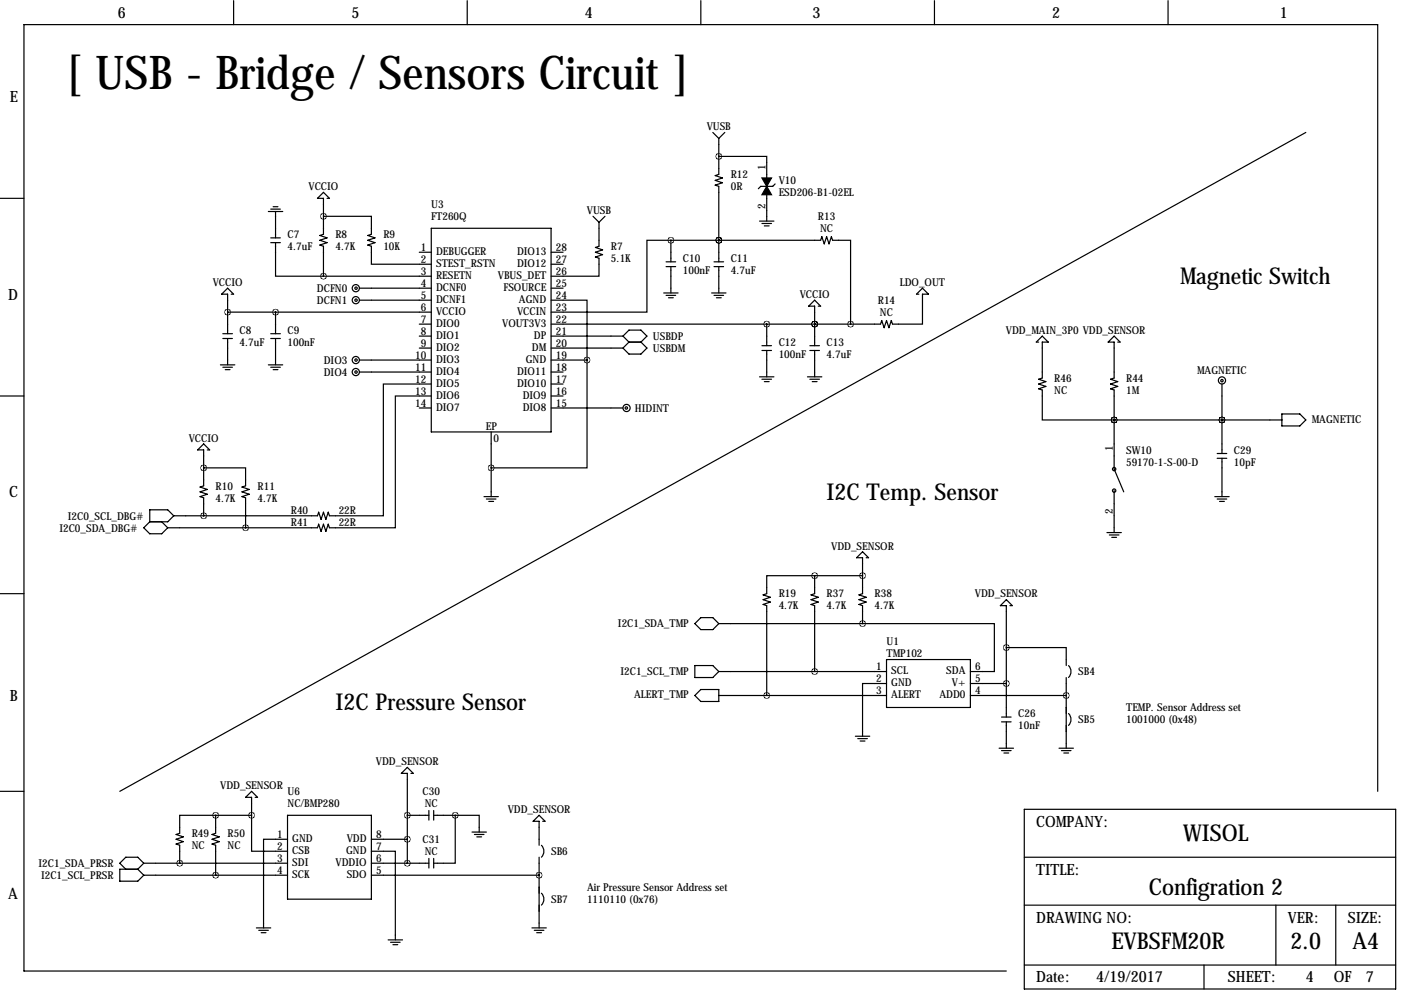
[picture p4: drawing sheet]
<svg xmlns="http://www.w3.org/2000/svg" width="297mm" height="211mm" viewBox="0 0 297 211" stroke-linecap="round" stroke-linejoin="round" font-family="sans-serif">
<g fill="none" stroke="#000" stroke-width=".25">
<path d="M49.5 .1v5.1M99.1 .1v5.1M148.6 .1v5.1M198.1 .1v5.1M247.6 .1v5.1M151.1 28.1l1.3 1.3M152.4 33.2h10.2v4.5M152.4 29.4v7.6l-.8 .2 1.6 .5-1.6 .5 1.6 .5-1.6 .6 .8 .2v16M153.7 28.1l-1.3 1.3M164.3 39l-.5 .5h-2.5l-.5 .5M276.9 28.1l-251.5 139.7M0 42.1h5.1"/>
<path d="M56.9 44.8h3M57.4 50.4h2M57.4 51.4h2M57.4 44.3h2M57.9 43.8h1M58.4 51.4v7.2h10.2M58.4 44.8v5.6M68.6 45.9h10.1v3.8l-.7 .2 1.5 .5-1.5 .5 1.5 .5-1.5 .6 .7 .2v3.8h12.7M68.6 58.6h22.8M69.3 42.1h.5l-1.2-1.3-1.3 1.3h1.3v7.6l-.8 .2 1.5 .5-1.5 .5 1.5 .5-1.5 .6 .8 .2v6.4M88.9 53.5h2.5M91.4 48.4h25.4v43.2h-25.4z"/>
<path d="M116.8 53.5h2.6M116.8 56h2.6M125.7 45.9l1.3 1.2M127 47.1v5.1l-.8 .3 1.6 .5-1.6 .5 1.6 .5-1.6 .5 .8 .3v3.8h-10.2M128.3 45.9l-1.3 1.2M141.2 55.5h2.1M141.2 56.5h2.1M142.2 50.9h-5v15.3h-20.4M142.2 50.9h31.8l.2-.7 .6 1.5 .5-1.5 .5 1.5 .5-1.5 .2 .7h3.8v17.8M142.2 50.9v4.6M142.2 56.5v5.6M151.4 55.5h2"/>
<path d="M151.4 56.5h2M152.4 50.9h.1M152.4 56.5v5.6M161 46.9h3.1M161.5 47.4h2.1M162.1 47.9h1M162.6 41.3v5.6M46.7 77.4h3.1M47.2 70.8h2.1M47.2 71.8h2.1M47.2 77.9h2.1M47.8 78.4h1"/>
<path d="M48.3 66.2h43.1M48.3 71.8v5.6M49 62.4h.5l-1.2-1.3-1.3 1.3h1.3v8.4M56.9 77.4h3M57.4 70.8h2M57.4 71.8h2M57.4 77.9h2M57.9 78.4h1M58.4 66.2v4.6M58.4 71.8v5.6M76.2 61.1h15.2M76.2 63.6h15.2"/>
<path d="M76.2 76.3h15.2M76.2 78.9h15.2M88.9 68.7h2.5M88.9 71.3h2.5M88.9 73.8h2.5M116.8 63.6h7.7v12.7M116.8 61.1h2.6M116.8 71.3h15.3M116.8 73.8h15.3M116.8 76.3h7.7M116.8 78.9h2.6M124.5 76.3v22.9h-20.4"/>
<path d="M132.1 71.3l1.2-1.3h2.6l1.3 1.3-1.3 1.2M132.1 71.3l1.2 1.2M133.3 72.5l-1.2 1.3M133.3 72.5h2.6M135.9 72.5l1.3 1.3-1.3 1.3h-2.6l-1.2-1.3M140.7 62.1h3.1M141.2 62.6h2.1M141.7 63.1h1M150.9 62.1h3M151.4 62.6h2M151.9 63.1h1M161 79.9h3.1"/>
<path d="M161.5 73.3h2.1M161.5 74.3h2.1M162.6 68.7v4.6M162.6 74.3v5.6M171.2 79.9h3M171.7 73.3h2M171.7 74.3h2M172.7 68.7h.1M172.7 74.3v5.6M173.5 64.9h.5l-1.3-1.3-1.3 1.3h1.3v8.4M194.8 62.4h-.5l1.3-1.3 1.2 1.3h-1.2v6.3h-6.4l-.2-.7-.5 1.5-.5-1.5-.5 1.5-.6-1.5-.2 .7h-69.9M220.2 72.5h-.5l1.3-1.2 1.2 1.2h-1.2v7.7l-.8 .2 1.5 .5-1.5 .5 1.5 .5-1.5 .5 .8 .3v6.3h15.2"/>
<path d="M237 72.5h.5l-1.3-1.2-1.3 1.2h1.3v7.7l-.7 .2 1.5 .5-1.5 .5 1.5 .5-1.5 .5 .7 .3v16.8l2.1 4.8M0 84h5.1M43.2 99.2h8.9v3.8l-.8 .3 1.5 .5-1.5 .5 1.5 .5-1.5 .5 .8 .3v6.3M43.9 95.4h.5l-1.2-1.3-1.3 1.3h1.3v7.6l-.8 .3 1.5 .5-1.5 .5 1.5 .5-1.5 .5 .8 .3v3.8M88.9 86.5h2.5M91.4 81.4h-10.1v28h-11.5l-.2-.8-.5 1.5-.5-1.5-.5 1.5-.5-1.5-.3 .8h-30.5M91.4 84h-7.6v27.9h-14l-.2-.8-.5 1.6-.5-1.6-.5 1.6-.5-1.6-.3 .8h-31.7M104.1 91.6v13.7M116.8 84h2.6M116.8 81.4h2.6M116.8 86.5h15.3M161.5 80.4h2.1"/>
<path d="M162.1 80.9h1M171.7 80.4h2M172.2 80.9h1M236.2 89h.1M236.2 89h35.6M258.1 96.2h2M258.1 97.2h2M259.1 89h.1M259.1 81.4v14.8M259.1 97.2v8.1M271.8 87.8h3.8l1.3 1.2-1.3 1.3h-3.8zM31.7 110.6l-1.2 1.3 1.2 1.3h2.6l1.3-1.3"/>
<path d="M34.3 110.6l1.3 1.3M36.8 109.4l-1.2 1.2h-3.9M36.8 109.4l-1.2-1.3h-3.9v2.5M102.6 105.3h3.1M103.1 105.8h2.1M103.6 106.3h1M183.6 118.3h.5l-1.2-1.3-1.3 1.3h1.3v7.6l-.8 .2 1.5 .5-1.5 .5 1.5 .5-1.5 .6 .8 .2v3.8M234.7 112.9h3M235.2 113.4h2M235.7 113.9h1M236.2 104v8.9M257.6 105.3h3"/>
<path d="M258.1 105.8h2M258.6 106.3h1M0 125.9h5.1M147.3 132.2l1.3-1.2h2.5l1.3 1.2-1.3 1.3h-2.5zM152.4 132.2h30.5M172.7 122.1h-10.1v3.8l-.8 .2 1.5 .5-1.5 .5 1.5 .5-1.5 .6 .8 .2v19.1M172.7 122.1v3.8l-.7 .2 1.5 .5-1.5 .5 1.5 .5-1.5 .6 .7 .2v14M172.7 122.1h10.2M182.9 132.2h27.9v10.2h-5.1M188 139.8h17.7v10.2h-17.7zM213.4 137.3h12.7v3.8M214.1 128.4h.5l-1.2-1.3-1.3 1.3h1.3v23.6"/>
<path d="M147.3 147.5l1.3-1.3h3.8v2.5h-3.8zM147.3 141.1h3.8l1.3 1.3-1.3 1.3h-3.8zM152.4 142.4h35.6M152.4 147.5h35.6M181.4 156.1h3M181.9 156.6h2M182.4 157.1h1M188 144.9h-5.1v11.2M205.7 144.9h7.7M205.7 147.5h20.4M211.8 158.6h3.1M212.3 152h2.1"/>
<path d="M212.3 153h2.1M212.3 159.1h2.1M212.9 159.7h1M213.4 153v5.6M224.5 158.6h3.1M225 159.1h2.1M225.6 159.7h1M226.1 143.7v14.9M226.6 141.1a1.78 1.78 0 0 1 0 2.5M226.6 151.3a1.78 1.78 0 0 1 0 2.5M0 167.8h5.1M45.7 172.9h-7.6v3.8l-.8 .2 1.6 .5-1.6 .5 1.6 .5-1.6 .6 .8 .2v3.8"/>
<path d="M45.7 172.9h7.6M45.7 172.9v3.8l-.7 .2 1.5 .5-1.5 .5 1.5 .5-1.5 .6 .7 .2v6.4M53.3 172.9v7.6h7.7M54.1 169.1h.5l-1.3-1.3-1.2 1.3h1.2v3.8M61 177.9h-5.1v18.8M61 172.9h17.7v17.7h-17.7zM78.7 177.9h7.7M86.4 172.9h4.5M87.1 164h.5l-1.2-1.3-1.3 1.3h1.3v19M90.9 171.8v2.1M91.9 172.9h4.6M91.9 171.8v2.1"/>
<path d="M96.5 172.9v10.1h-4.6M96.5 172.9h5.1v3.5M100.1 176.4h3M100.6 176.9h2M101.1 177.4h1M114.8 179.2a1.78 1.78 0 0 1 0 2.5M115.1 174.1h.5l-1.3-1.2-1.3 1.2h1.3v5.1M217.2 171.6h78.7v38.1h-78.7zM292.1 167.8v-162.6h-287v200.7h208.3M29.2 184.3h-3.8v2.5h3.8l1.3-1.2M29.2 184.3l1.3 1.3M30.5 183l-1.3-1.2h-2.5l-1.3 1.2 1.3 1.3"/>
<path d="M30.5 183h30.5M30.5 185.6h30.5M30.5 183l-1.3 1.3M54.4 196.7h3M54.9 197.2h2M55.4 197.8h1M78.7 180.5h5.1v18.8M78.7 183h12.2M78.7 185.6h35.6M82.3 199.3h3M82.8 199.8h2M90.9 182v2"/>
<path d="M91.9 182v2M112.8 196.7h3M113.3 197.2h2M113.8 197.8h1M114.3 181.8v14.9M114.8 189.4a1.78 1.78 0 0 1 0 2.5M217.2 191.9h78.7M217.2 181.8h78.7M270.5 191.9v12.7M283.2 191.9v12.7M83.3 200.3h1M217.2 204.6h78.7"/>
<path d="M255.3 204.6v5.1"/>
<circle cx="75.4" cy="76.3" r=".76"/>
<circle cx="75.4" cy="63.6" r=".76"/>
<circle cx="75.4" cy="78.9" r=".76"/>
<circle cx="75.4" cy="61.1" r=".76"/>
<circle cx="75.5" cy="78.9" r=".25"/>
<circle cx="75.5" cy="76.3" r=".25"/>
<circle cx="75.5" cy="63.6" r=".25"/>
<circle cx="75.5" cy="61.1" r=".25"/>
<circle cx="132.8" cy="86.5" r=".25"/>
<circle cx="132.8" cy="86.5" r=".76"/>
<circle cx="236.2" cy="99.5" r=".36"/>
<circle cx="259.1" cy="80.7" r=".76"/>
<circle cx="259.1" cy="80.7" r=".25"/>
<circle cx="236.2" cy="104" r=".36"/>
</g>
<path d="M161.5 37.7h2.1l-1 1.8zM162.6 39.5l1 1.8h-2.1z" fill="#000" stroke="#000" stroke-width=".25"/>
<path d="M104.1 99.2a.05 .05 0 0 0 .1 0 .05 .05 0 0 0-.1 0zM124.4 76.3a.05 .05 0 0 0 .1 0 .05 .05 0 0 0-.1 0zM68.5 45.9a.05 .05 0 0 0 .1 0 .05 .05 0 0 0-.1 0zM58.4 66.2a.05 .05 0 0 0 .1 0 .05 .05 0 0 0-.1 0zM48.2 66.2a.05 .05 0 0 0 .1 0 .05 .05 0 0 0-.1 0zM142.2 50.9a.05 .05 0 0 0 .1 0 .05 .05 0 0 0-.1 0zM162.5 68.7a.05 .05 0 0 0 .1 0 .05 .05 0 0 0-.1 0zM43.1 99.2a.05 .05 0 0 0 .1 0 .05 .05 0 0 0-.1 0zM172.7 68.7a.05 .05 0 0 0 .1 0 .05 .05 0 0 0-.1 0zM172.7 68.7a.05 .05 0 0 0 .1 0 .05 .05 0 0 0-.1 0zM180.3 68.7a.05 .05 0 0 0 .1 0 .05 .05 0 0 0-.1 0zM68.5 58.6a.05 .05 0 0 0 .1 0 .05 .05 0 0 0-.1 0zM213.3 144.9a.05 .05 0 0 0 .1 0 .05 .05 0 0 0-.1 0zM213.3 137.3a.05 .05 0 0 0 .1 0 .05 .05 0 0 0-.1 0zM182.8 132.2a.05 .05 0 0 0 .1 0 .05 .05 0 0 0-.1 0zM172.7 142.4a.05 .05 0 0 0 .1 0 .05 .05 0 0 0-.1 0zM162.5 147.5a.05 .05 0 0 0 .1 0 .05 .05 0 0 0-.1 0zM172.7 122.1a.05 .05 0 0 0 .1 0 .05 .05 0 0 0-.1 0zM182.8 122.1a.05 .05 0 0 0 .1 0 .05 .05 0 0 0-.1 0zM86.3 177.9a.05 .05 0 0 0 .1 0 .05 .05 0 0 0-.1 0zM226 147.5a.05 .05 0 0 0 .1 0 .05 .05 0 0 0-.1 0zM86.3 183a.05 .05 0 0 0 .1 0 .05 .05 0 0 0-.1 0zM86.3 172.9a.05 .05 0 0 0 .1 0 .05 .05 0 0 0-.1 0zM96.5 172.9a.05 .05 0 0 0 .1 0 .05 .05 0 0 0-.1 0zM236.2 89a.05 .05 0 0 0 .1 0 .05 .05 0 0 0-.1 0zM259 89a.05 .05 0 0 0 .1 0 .05 .05 0 0 0-.1 0zM259 89a.05 .05 0 0 0 .1 0 .05 .05 0 0 0-.1 0zM53.3 172.9a.05 .05 0 0 0 .1 0 .05 .05 0 0 0-.1 0zM45.7 172.9a.05 .05 0 0 0 .1 0 .05 .05 0 0 0-.1 0zM45.7 185.6a.05 .05 0 0 0 .1 0 .05 .05 0 0 0-.1 0zM52 111.9a.05 .05 0 0 0 .1 0 .05 .05 0 0 0-.1 0zM43.1 109.4a.05 .05 0 0 0 .1 0 .05 .05 0 0 0-.1 0zM236.2 89a.05 .05 0 0 0 .1 0 .05 .05 0 0 0-.1 0z" fill="#000" stroke="#000" stroke-width="1.3"/>
<text font-size="9.9" x="14" y="18.8">[ USB - Bridge / Sensors Circuit ]</text>
<g font-size="4.9">
<text x="250.2" y="60.3">Magnetic Switch</text>
<text x="175.3" y="106">I2C Temp. Sensor</text>
<text x="71.1" y="150.5">I2C Pressure Sensor</text>
<text x="250.9" y="178.4">WISOL</text>
<text x="243.5" y="189.8">Configration 2</text>
<text x="235.6" y="201.3">EVBSFM20R</text>
<text x="273.6" y="201.3">2.0</text>
<text x="286.7" y="201.3">A4</text>
</g>
<g font-size="3.3">
<text x="25" y="3.8">6</text>
<text x="74.5" y="3.8">5</text>
<text x="124" y="3.8">4</text>
<text x="172.3" y="3.8">3</text>
<text x="223.1" y="3.8">2</text>
<text x="271.3" y="3.8">1</text>
<text x="2.1" y="21.6">E</text>
<text x="1.7" y="63.5">D</text>
<text x="1.9" y="105.4">C</text>
<text x="2.1" y="148.6">B</text>
<text x="219.7" y="175.3">COMPANY:</text>
<text x="219.7" y="185.4">TITLE:</text>
<text x="1.7" y="190.5">A</text>
<text x="219.7" y="195.6">DRAWING NO:</text>
<text x="273.1" y="195.6">VER:</text>
<text x="285.8" y="195.6">SIZE:</text>
<text x="219.7" y="208.3">Date:</text>
<text x="232.4" y="208.3">4/19/2017</text>
<text x="260.4" y="208.3">SHEET:</text>
<text x="276.9" y="208.3">4</text>
<text x="282.8" y="208.3">OF</text>
<text x="289.6" y="208.3">7</text>
</g>
<g font-size="2.3">
<text x="149.8" y="27.6">VUSB</text>
<text x="162.3" y="36" transform="rotate(-90 162.3 36)">1</text>
<text x="65.4" y="40.3">VCCIO</text>
<text x="154.9" y="37.8">R12</text>
<text x="154.9" y="40.3">0R</text>
<text x="165.1" y="39">V10</text>
<text x="165.1" y="41.6">ESD206-B1-02EL</text>
<text x="91.4" y="44.1">U3</text>
<text x="91.4" y="46.7">FT260Q</text>
<text x="124.4" y="45.4">VUSB</text>
<text x="162.3" y="44.3" transform="rotate(-90 162.3 44.3)">2</text>
<text x="173.4" y="46.7">R13</text>
<text x="61" y="50.5">C7</text>
<text x="61" y="53">4.7uF</text>
<text x="71.1" y="50.5">R8</text>
<text x="71.1" y="53">4.7K</text>
<text x="81.3" y="50.5">R9</text>
<text x="81.3" y="53">10K</text>
<text x="89.2" y="53.2">1</text>
<text x="117.9" y="53.2">28</text>
<text x="129.5" y="53">R7</text>
<text x="173.9" y="49.2">NC</text>
<text x="89.2" y="55.8">2</text>
<text x="89.2" y="58.3">3</text>
<text x="92.5" y="54">DEBUGGER</text>
<text x="92.5" y="56.6">STEST_RSTN</text>
<text x="92.5" y="59.1">RESETN</text>
<text x="105.5" y="59.1">VBUS_DET</text>
<text x="109.6" y="56.6">DIO12</text>
<text x="109.6" y="54">DIO13</text>
<text x="117.9" y="58.3">26</text>
<text x="117.9" y="55.8">27</text>
<text x="129.5" y="55.6">5.1K</text>
<text x="144.8" y="55.6">C10</text>
<text x="144.8" y="58.1">100nF</text>
<text x="154.9" y="55.6">C11</text>
<text x="154.9" y="58.1">4.7uF</text>
<text x="45.1" y="60.6">VCCIO</text>
<text x="67.2" y="61.9">DCFN0</text>
<text x="67.2" y="64.4">DCFN1</text>
<text x="89.2" y="60.8">4</text>
<text x="89.2" y="63.4">5</text>
<text x="89.2" y="65.9">6</text>
<text x="92.5" y="61.7">DCNF0</text>
<text x="92.5" y="64.2">DCNF1</text>
<text x="106.7" y="61.7">FSOURCE</text>
<text x="110" y="64.2">AGND</text>
<text x="117.9" y="65.9">23</text>
<text x="117.9" y="63.4">24</text>
<text x="117.9" y="60.8">25</text>
<text x="169.6" y="63.2">VCCIO</text>
<text x="186.1" y="64.4">R14</text>
<text x="190.8" y="60.6">LDO_OUT</text>
<text x="50.8" y="70.8">C8</text>
<text x="61" y="70.8">C9</text>
<text x="89.2" y="68.5">7</text>
<text x="89.2" y="71">8</text>
<text x="92.5" y="66.7">VCCIO</text>
<text x="92.5" y="69.3">DIO0</text>
<text x="92.5" y="71.8">DIO1</text>
<text x="106.5" y="69.3">VOUT3V3</text>
<text x="109.6" y="66.7">VCCIN</text>
<text x="113.2" y="71.8">DP</text>
<text x="117.9" y="71">21</text>
<text x="117.9" y="68.5">22</text>
<text x="186.6" y="67">NC</text>
<text x="213.3" y="70.8">VDD_MAIN_3P0 VDD_SENSOR</text>
<text x="50.8" y="73.3">4.7uF</text>
<text x="61" y="73.3">100nF</text>
<text x="68.7" y="77.1">DIO3</text>
<text x="88.1" y="76.1">10</text>
<text x="89.2" y="73.5">9</text>
<text x="92.5" y="74.4">DIO2</text>
<text x="92.5" y="76.9">DIO3</text>
<text x="111.5" y="76.9">GND</text>
<text x="112.8" y="74.4">DM</text>
<text x="117.9" y="76.1">19</text>
<text x="117.9" y="73.5">20</text>
<text x="138.4" y="74.6">USBDM</text>
<text x="138.4" y="72.1">USBDP</text>
<text x="165.1" y="73.3">C12</text>
<text x="165.1" y="75.9">100nF</text>
<text x="175.3" y="73.3">C13</text>
<text x="175.3" y="75.9">4.7uF</text>
<text x="68.7" y="79.7">DIO4</text>
<text x="88.1" y="78.6">11</text>
<text x="88.1" y="81.2">12</text>
<text x="88.1" y="83.7">13</text>
<text x="92.5" y="79.4">DIO4</text>
<text x="92.5" y="82">DIO5</text>
<text x="109.6" y="82">DIO10</text>
<text x="109.6" y="79.4">DIO11</text>
<text x="117.9" y="83.7">16</text>
<text x="117.9" y="81.2">17</text>
<text x="117.9" y="78.6">18</text>
<text x="223.5" y="81">R46</text>
<text x="223.5" y="83.5">NC</text>
<text x="238.8" y="81">R44</text>
<text x="238.8" y="83.5">1M</text>
<text x="253.8" y="79.2">MAGNETIC</text>
<text x="88.1" y="86.2">14</text>
<text x="92.5" y="84.5">DIO6</text>
<text x="92.5" y="87.1">DIO7</text>
<text x="110.8" y="87.1">DIO8</text>
<text x="110.8" y="84.5">DIO9</text>
<text x="117.9" y="86.2">15</text>
<text x="134.6" y="87.3">HIDINT</text>
<text x="278.1" y="89.6">MAGNETIC</text>
<text x="40" y="93.7">VCCIO</text>
<text x="103" y="91.1">EP</text>
<text x="104.6" y="93.7">0</text>
<text x="236" y="95.6" transform="rotate(-90 236 95.6)">1</text>
<text x="238.8" y="96.2">SW10</text>
<text x="238.8" y="98.7">59170-1-S-00-D</text>
<text x="261.6" y="96.2">C29</text>
<text x="261.6" y="98.7">10pF</text>
<text x="45.7" y="103.8">R10</text>
<text x="45.7" y="106.4">4.7K</text>
<text x="54.6" y="103.8">R11</text>
<text x="54.6" y="106.4">4.7K</text>
<text x="12.6" y="112.7">I2C0_SDA_DBG#</text>
<text x="14.4" y="110.2">I2C0_SCL_DBG#</text>
<text x="61.7" y="108.9">R40</text>
<text x="61.7" y="111.4">R41</text>
<text x="71.8" y="108.9">22R</text>
<text x="71.8" y="111.4">22R</text>
<text x="236" y="109" transform="rotate(-90 236 109)">2</text>
<text x="176.2" y="116.5">VDD_SENSOR</text>
<text x="165.1" y="126.7">R19</text>
<text x="165.1" y="129.2">4.7K</text>
<text x="175.3" y="126.7">R37</text>
<text x="175.3" y="129.2">4.7K</text>
<text x="185.4" y="126.7">R38</text>
<text x="185.4" y="129.2">4.7K</text>
<text x="206.7" y="126.7">VDD_SENSOR</text>
<text x="131" y="133">I2C1_SDA_TMP</text>
<text x="188" y="136.8">U1</text>
<text x="131.6" y="143.2">I2C1_SCL_TMP</text>
<text x="185.8" y="142.1">1</text>
<text x="188" y="139.4">TMP102</text>
<text x="189" y="142.9">SCL</text>
<text x="200.6" y="142.9">SDA</text>
<text x="206.8" y="142.1">6</text>
<text x="228.6" y="143.2">SB4</text>
<text x="134.5" y="148">ALERT_TMP</text>
<text x="185.8" y="144.7">2</text>
<text x="185.8" y="147.2">3</text>
<text x="189" y="145.5">GND</text>
<text x="189" y="148">ALERT</text>
<text x="199.2" y="148">ADD0</text>
<text x="201.8" y="145.5">V+</text>
<text x="206.8" y="147.2">4</text>
<text x="206.8" y="144.7">5</text>
<text x="215.9" y="152.1">C26</text>
<text x="215.9" y="154.6">10nF</text>
<text x="228.6" y="153.3">SB5</text>
<text x="238.8" y="150.8">TEMP. Sensor Address set</text>
<text x="238.8" y="153.3">1001000 (0x48)</text>
<text x="46.7" y="167.3">VDD_SENSOR</text>
<text x="79.7" y="162.2">VDD_SENSOR</text>
<text x="61" y="168.6">U6</text>
<text x="61" y="171.1">NC/BMP280</text>
<text x="89.6" y="168.6">C30</text>
<text x="90.1" y="171.1">NC</text>
<text x="107.6" y="172.4">VDD_SENSOR</text>
<text x="40.6" y="177.5">R49</text>
<text x="48.3" y="177.5">R50</text>
<text x="58.8" y="177.7">1</text>
<text x="62" y="178.5">GND</text>
<text x="73.5" y="178.5">VDD</text>
<text x="79.8" y="177.7">8</text>
<text x="89.6" y="178.7">C31</text>
<text x="8.2" y="183.8">I2C1_SDA_PRSR</text>
<text x="40.6" y="180">NC</text>
<text x="48.3" y="180">NC</text>
<text x="58.8" y="180.2">2</text>
<text x="58.8" y="182.8">3</text>
<text x="58.8" y="185.3">4</text>
<text x="62" y="181">CSB</text>
<text x="62" y="183.6">SDI</text>
<text x="71.1" y="183.6">VDDIO</text>
<text x="73.4" y="181">GND</text>
<text x="79.8" y="185.3">5</text>
<text x="79.8" y="182.8">6</text>
<text x="79.8" y="180.2">7</text>
<text x="90.1" y="181.3">NC</text>
<text x="116.8" y="181.3">SB6</text>
<text x="8.7" y="186.4">I2C1_SCL_PRSR</text>
<text x="62" y="186.1">SCK</text>
<text x="73.5" y="186.1">SDO</text>
<text x="116.8" y="191.4">SB7</text>
<text x="124.5" y="188.9">Air Pressure Sensor Address set</text>
<text x="124.5" y="191.4">1110110 (0x76)</text>
</g>
</svg>
